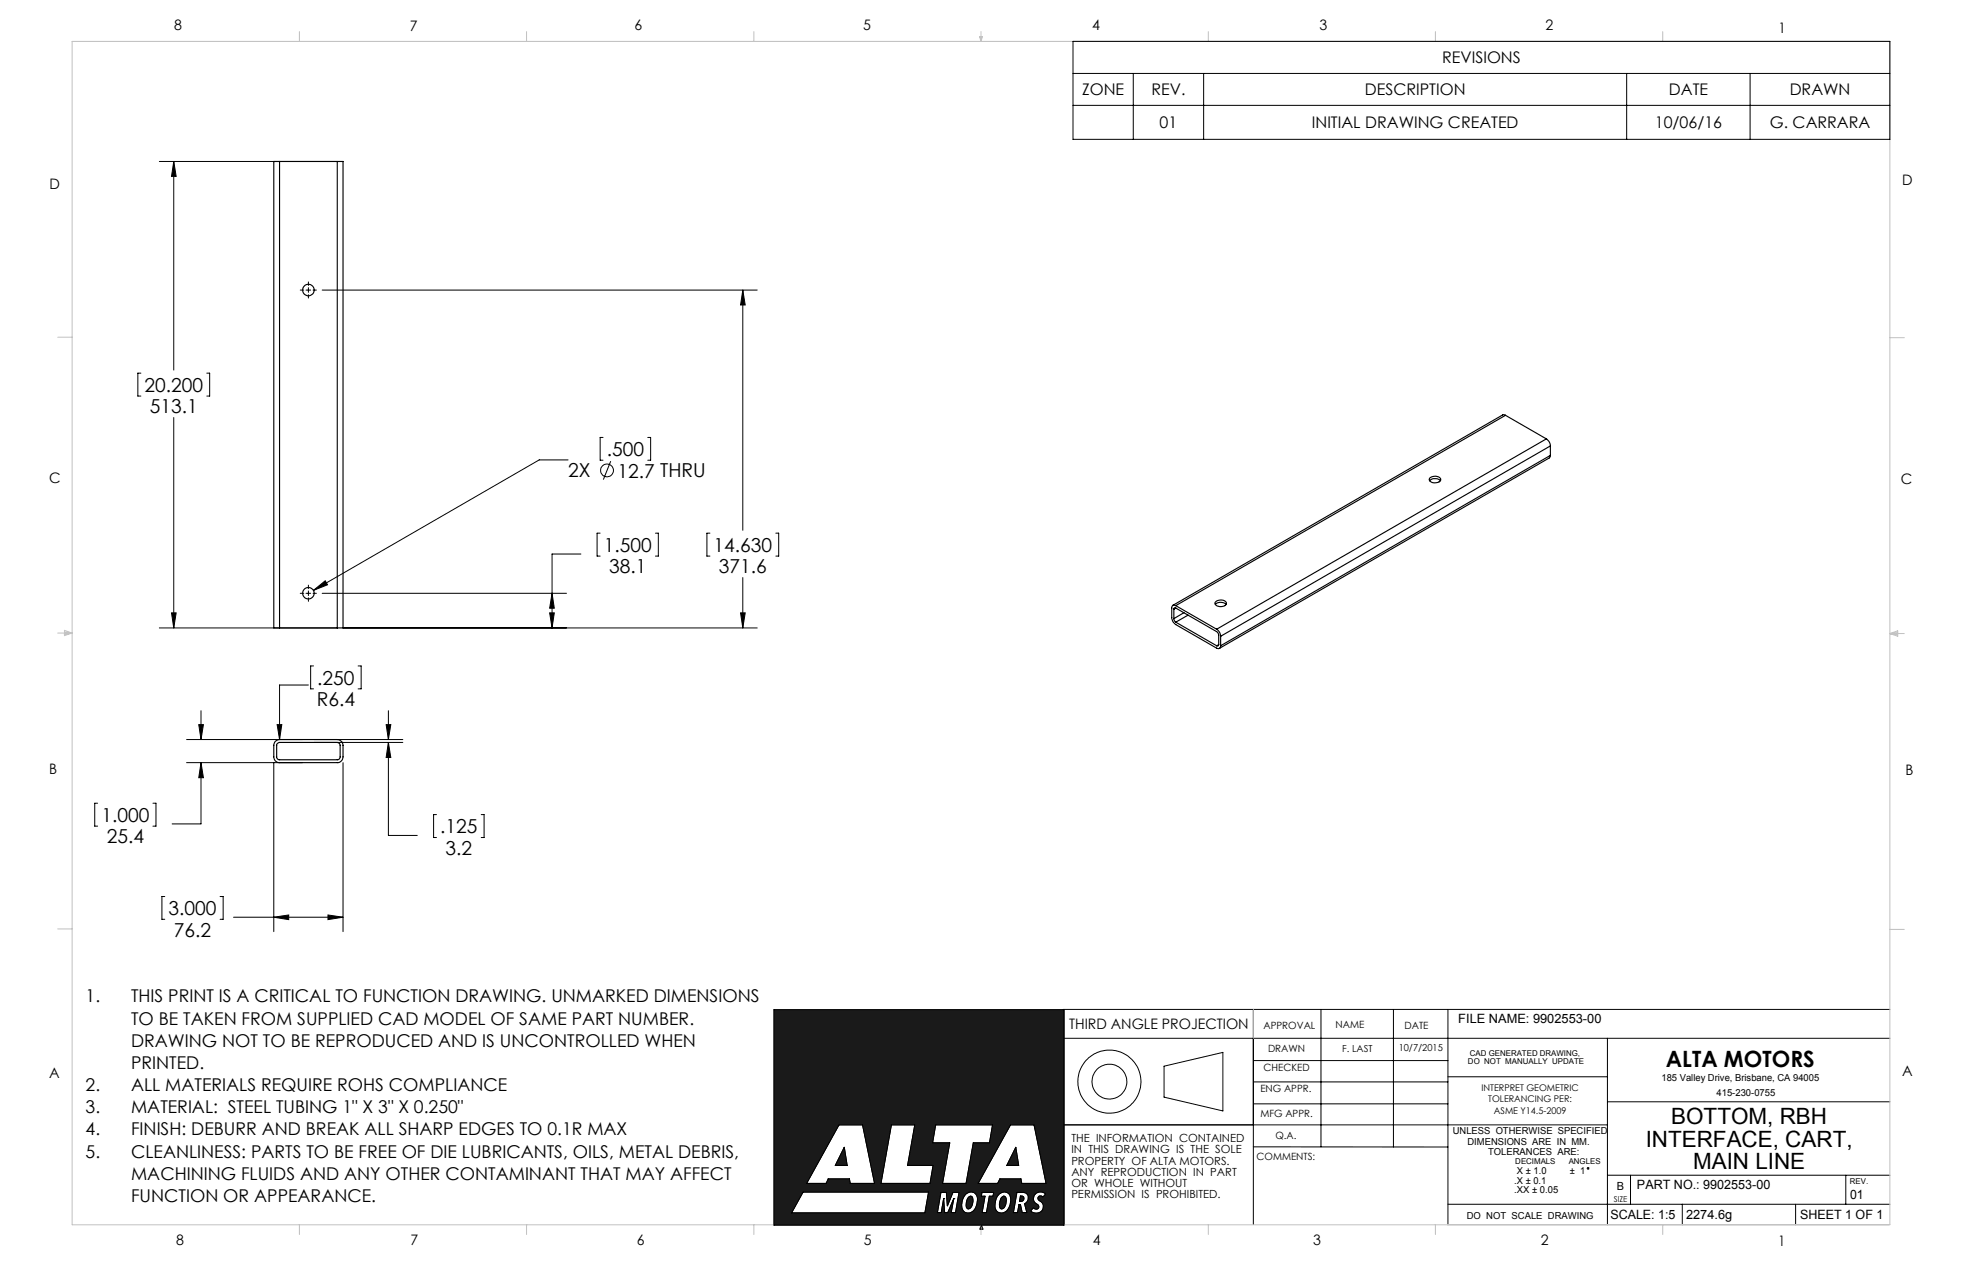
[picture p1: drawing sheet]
<svg xmlns="http://www.w3.org/2000/svg" width="432mm" height="279mm" viewBox="0 0 432 279" stroke-linecap="round" stroke-linejoin="round" font-family="sans-serif">
<g fill="none" stroke="#000" stroke-width=".22">
<path d="M170.4 222.1h63.7v47.4h-63.7zM234 228.4h181.9M256.2 234.6l12.9-3.1v12.9l-12.9-3zM275.8 238h42.9M275.8 233.3h42.9M275.8 222.1v47.3M290.7 222.1v30.2M306.7 222.1v30.2M318.7 222.1v47.4M318.7 236.9h35.1M353.8 228.4v41.1M415.9 222.1h-181.9v47.4"/>
<path d="M184.6 247.5h5.2l2.7 12.8h-5.4l-.2-.9h-4.6l-.5 .9h-4.3zM185.8 252.4l.6 4h-2.6zM196.2 247.5h5.1l-1.6 8.9h5.7l-.7 3.9h-10.8zM205.9 247.5h12.5l-.6 3.9h-3.6l-1.6 8.9h-5.2l1.6-8.9h-3.8zM222.4 247.5h5.2l2.6 12.8h-5.3l-.2-.9h-4.6l-.5 .9h-4.3zM223.6 252.4l.6 4h-2.6zM234 247.5h119.8M275.8 252.3h42.9M275.8 242.9h42.9M353.8 258.6h62.1M353.8 242.4h62.1M358.8 258.6v6.3"/>
<path d="M406.2 258.6v6.3M176.7 262.3h27.7l-.8 4.5h-29.4zM207.7 263.7h.1M207.7 263.7l-.5 3.1h-.9l.8-4.5h1.2l.2 3 1.2-3h1.4l-.8 4.5h-1l.6-3.1M207.7 263.7l.2 3.1h.7l1.3-3.1M209.9 263.7h.1M212.5 262.7a1.5 1.5 0 0 1 1.8-.3 1.5 1.5 0 0 1 .8 1.7 2.51 2.51 0 0 1-2.1 2.8 1.51 1.51 0 0 1-1.4-1.8 3.6 3.6 0 0 1 .9-2.4zM213.2 263.3l.4-.2a.84 .84 0 0 1 .5 1.2l-.2 1a.79 .79 0 0 1-1 .6 2.06 2.06 0 0 1 .3-2.6zM216.1 262.3h2.6l-.2 .9h-.8l-.6 3.6h-1l.7-3.6h-.8zM219.9 262.7a1.5 1.5 0 0 1 1.8-.3 1.5 1.5 0 0 1 .8 1.7 2.58 2.58 0 0 1-2.2 2.8 1.46 1.46 0 0 1-1.3-1.8 3.2 3.2 0 0 1 .9-2.4zM220.5 263.3l.4-.2a.84 .84 0 0 1 .5 1.2 1.26 1.26 0 0 1-1.2 1.6 2.06 2.06 0 0 1 .3-2.6zM223.8 262.3a2.71 2.71 0 0 1 2.2 .3 1.46 1.46 0 0 1-.5 2.2l.5 2h-1l-.4-1.8h-.3l-.4 1.8h-.9z"/>
<path d="M224.9 263.1h-.3l-.2 1.2a.64 .64 0 0 0 .9-.3 .64 .64 0 0 0-.4-.9M228 262.5a1.68 1.68 0 0 1 2.1 .2l-.5 .6-.5-.2h-.4l-.2 .3a1.81 1.81 0 0 0 .9 1.3 1.56 1.56 0 0 1-.5 2 1.56 1.56 0 0 1-2.1-.3l.6-.7a.63 .63 0 0 0 .8 .3 .63 .63 0 0 0 .3-.9 1.48 1.48 0 0 1-1.1-1.1 1.48 1.48 0 0 1 .6-1.5zM318.7 264.9h97.2M370.2 264.9v4.6M395.2 264.9v4.6"/>
<circle cx="244.1" cy="238" r="3.8"/>
<circle cx="244.2" cy="238" r="6.9"/>
</g>
<path d="M234.1 222.1v47.4" fill="none" stroke="#191924" stroke-width=".25"/>
<g fill="none" stroke="#c0c0c0" stroke-width=".22">
<path d="M15.9 9.1h400v260.4h-400zM65.9 6.9v2.2M115.9 6.9v2.2M165.9 6.9v2.2M215.6 8h.6l-.3 1.1zM215.7 8l.2 1.1M215.9 6.9v2.2M216 8l-.1 1.1M265.9 6.9v2.2M315.9 6.9v2.2M365.9 6.9v2.2M12.7 74.2h3.2"/>
<path d="M415.9 74.3h3.2M12.7 139.3h3.2M14.2 139.1l1.7 .2M14.2 138.7l1.7 .6-1.7 .5zM15.9 139.3l-1.7 .3M415.9 139.4h3.2M415.9 139.4l1.8-.6v1.2zM415.9 139.4l1.8 .3M417.7 139.2l-1.8 .2M12.7 204.4h3.2M415.9 204.5h3.2M275.8 222.1v6.3"/>
<path d="M65.9 269.5v2.1M115.9 269.5v2.1M165.9 269.5v2.1M215.9 269.5v2.1M215.9 269.5l.3 .8h-.6zM265.9 269.5v2.1M315.9 269.5v2.1M365.9 269.5v2.1"/>
</g>
<path d="M216 269.5l.3 .9h-.6z" fill="none" stroke="#00f" stroke-width=".25"/>
<path d="M224.6 263.1l-.2 1.2h.5l.5-.4v-.5l-.3-.2zM185.8 252.4l-2 4h2.6zM213.3 263.3l-.4 .5-.3 1.2 .1 .7 .3 .3h.3l.4-.4 .4-1.3-.1-1-.3-.2zM223.6 252.4l-2 4h2.6zM219.9 262.7l.8-.4h.8l.6 .3 .3 .9v1l-.3 1.2-.6 .8-.8 .4-1.1-.2-.4-.4-.2-.5 .1-1.8zM212.4 262.8l.7-.5 .8-.1 .7 .3 .5 .7v1.2l-.4 1.4-.6 .8-.7 .3-1.1-.2-.5-.5-.1-.5 .1-1.6zM222.4 247.5h5.2l2.6 12.9h-5.3l-.2-1h-4.6l-.5 1h-4.3zM227.8 262.8a1.63 1.63 0 0 1 2.3-.1l-.5 .6-.4-.2-.7 .2-.1 .5 .4 .4a1.49 1.49 0 0 1 .6 2.1 1.49 1.49 0 0 1-2.2 .4l-.4-.3 .7-.6a.64 .64 0 0 0 1.1 0 .64 .64 0 0 0-.6-1 1.3 1.3 0 0 1-.2-2zM223.8 262.3h1.4l.6 .2a1.38 1.38 0 0 1-.3 2.3l.5 2h-1l-.4-1.8h-.3l-.4 1.8h-.9zM216.1 262.3h2.6l-.2 .9h-.8l-.6 3.6h-1l.7-3.6h-.8zM207.1 262.3h1.2l.2 3 1.2-3h1.4l-.8 4.5h-1l.6-3.1-1.3 3.1h-.7l-.2-3.1-.5 3.1h-.9zM196.2 247.5h5.1l-1.6 8.9h5.7l-.7 4h-10.8zM176.7 262.3h27.7l-.8 4.5h-29.4zM184.6 247.5h5.2l2.7 12.9h-5.4l-.2-1h-4.6l-.5 1h-4.3zM205.9 247.5h12.5l-.6 3.9h-3.6l-1.6 9h-5.2l1.6-9h-3.8zM170.4 222.1v47.4h63.7v-47.4zM220.6 263.3l-.5 .7-.1 .8v.8l.3 .4 .5-.1 .3-.4 .4-1.4-.3-.9-.3-.1z" fill-rule="evenodd" fill="#191924"/>
<g fill="none" stroke="#000" stroke-width=".22">
<path d="M236.1 9.1h179.8v21.6h-179.8zM236.1 16.2h179.8M249.4 16.2v14.5M264.9 16.2v14.5M358 16.2v14.5M385.2 16.2v14.5M35.1 35.5h39.1M38.2 35.5v45.9M38.2 35.5l.6 3.3h-1.1zM236.1 23.2h179.8M66.1 63.8h.8M67.3 63.8h1.1"/>
<path d="M67.9 62v.8M67.9 63.3v1M67.9 64.8v.8M68.9 63.8h.7M70.9 63.8h95.8M163.5 63.8l.5 3.3h-1zM163.5 63.8v52.9M31 82.1h-.7v5h.7M38.2 91.9v46.2M45.5 82.1h.6v5h-.6M132.7 96.2h-.6v5h.6M142.6 96.2h.6v5h-.6"/>
<path d="M125 101.2h-6.3l-49.7 28.7M132.1 117.3h-.7v5h.7M134.4 101.5l-1.6 4M144.3 117.3h.6v5h-.6M156.2 117.3h-.6v5h.6M170.7 117.3h.7v5h-.7M35.1 138.1h39.1M37.7 134.8h1.1l-.6 3.3zM66.1 130.5h.8M67.3 130.5h1.1M67.9 128.7v.8M67.9 130v1"/>
<path d="M67.9 131.5v.8M68.9 130.5h.7M69 129.9l2.6-2.1 .5 .9zM70.9 130.5h53.8M75.5 138.1h91.2M121 134.8h1l-.5 3.3zM121.5 130.5l.5 3.3h-1zM127.8 121.9h-6.3v16.2M163 134.8h1l-.5 3.3zM163.5 127.1v11M43.7 159.4h1.1l-.6 3.3zM44.2 156.4v6.3"/>
<path d="M61 159.4h1l-.5 3.3zM67.9 150.7h-6.4v12M69 146.5h-.6v5.1h.6M78.8 146.5h.7v5.1h-.7M85 159.4h1l-.5 3.3zM85.5 156.4v6.3M21.5 176.7h-.7v5.1h.7M33.7 176.7h.6v5.1h-.6M41.1 162.7h25.5M41.1 167.8h25.5M44.2 167.8l.6 3.3h-1.1zM44.2 167.8v13.5h-6.3"/>
<path d="M60.3 167.8v37.2M69.1 162.7h19.6M69.1 163.3h19.6M75.5 167.8v37.2M85.5 163.3l.5 3.4h-1zM85.5 163.3v20.5h6.3M96.1 179.2h-.7v5.1h.7M105.9 179.2h.6v5.1h-.6M36.3 197.2h-.7v5h.7M48.4 197.2h.7v5h-.7M51.4 201.8h24.1M60.3 201.8l3.2-.5v1z"/>
<path d="M72.2 201.3l3.3 .5-3.3 .5zM170.4 222.1h63.7v47.4h-63.7zM184.6 247.5h5.2l2.7 12.9h-5.4l-.2-1h-4.6l-.5 1h-4.3zM185.8 252.4l.6 4h-2.6zM196.2 247.5h5.1l-1.6 8.9h5.7l-.7 4h-10.8zM205.9 247.5h12.5l-.6 3.9h-3.6l-1.6 9h-5.2l1.6-9h-3.8zM222.4 247.5h5.2l2.6 12.9h-5.3l-.2-1h-4.6l-.5 1h-4.3zM223.6 252.4l.6 4h-2.6zM176.7 262.3h27.7l-.8 4.5h-29.4zM207.7 263.7h.1M207.7 263.7l-.5 3.1h-.9l.8-4.5h1.2l.2 3 1.2-3h1.4l-.8 4.5h-1l.6-3.1M207.7 263.7l.2 3.1h.7l1.3-3.1"/>
<path d="M209.9 263.7h.1M212.5 262.7a1.5 1.5 0 0 1 1.8-.3 1.5 1.5 0 0 1 .8 1.7 2.51 2.51 0 0 1-2.1 2.8 1.51 1.51 0 0 1-1.4-1.8 3.6 3.6 0 0 1 .9-2.4zM213.2 263.3l.4-.2a.84 .84 0 0 1 .5 1.2l-.2 1a.79 .79 0 0 1-1 .6 2.06 2.06 0 0 1 .3-2.6zM216.1 262.3h2.6l-.2 .9h-.8l-.6 3.6h-1l.7-3.6h-.8zM219.9 262.7a1.5 1.5 0 0 1 1.8-.3 1.5 1.5 0 0 1 .8 1.7 2.58 2.58 0 0 1-2.2 2.8 1.46 1.46 0 0 1-1.3-1.8 3.2 3.2 0 0 1 .9-2.4zM220.5 263.3l.4-.2a.84 .84 0 0 1 .5 1.2 1.26 1.26 0 0 1-1.2 1.6 2.06 2.06 0 0 1 .3-2.6zM223.8 262.3h1.3a1.3 1.3 0 0 1 1.2 1.1 1.3 1.3 0 0 1-.8 1.4l.5 2h-1l-.4-1.8h-.3l-.4 1.8h-.9zM224.6 263.1a.65 .65 0 0 1 .8 .8 .65 .65 0 0 1-1 .4zM227.7 262.9a1.65 1.65 0 0 1 2.4-.2l-.5 .6a.62 .62 0 0 0-1.1 .1 .62 .62 0 0 0 .5 .9 1.48 1.48 0 0 1 .4 2 1.48 1.48 0 0 1-2 .5l-.6-.4 .6-.7a.65 .65 0 0 0 1.1 .1 .65 .65 0 0 0-.5-1 1.41 1.41 0 0 1-.3-1.9z"/>
<circle cx="133.6" cy="103.5" r="1.42"/>
<circle cx="349.5" cy="257" r=".19"/>
</g>
<path d="M38.2 35.5l.6 3.3h-1.1zM37.7 134.8h1.1l-.6 3.3zM121.5 130.5l.5 3.3h-1zM121 134.8h1l-.5 3.3zM163.5 63.8l.5 3.3h-1zM163 134.8h1l-.5 3.3zM69 129.9l3.1-1.2-.5-.9zM43.7 159.4h1.1l-.6 3.3zM44.2 167.8l.6 3.3h-1.1zM61 159.4l.5 3.3 .5-3.3zM72.2 201.3l3.3 .5-3.3 .5zM60.3 201.8l3.2-.5v1zM85 159.4h1l-.5 3.3zM85.5 163.3l.5 3.4h-1z" fill="#000"/>
<g fill="none" stroke="#000" stroke-width=".25">
<path d="M61.5 35.5h-1.2v102.6h1.2M61.5 35.5v102.6M61.5 35.5h12.7M74.2 35.5h1.3v102.6h-1.3M74.2 35.5v102.6M331.3 91.4l-.6-.1-72.6 41.9M331.3 91.4l-72.5 41.8M331.3 91.4l9 5.2M340.3 96.6a1.91 1.91 0 0 1 .9 1.5M340.3 96.6l-72.5 41.8M341.2 98.1l-72.6 41.9M341.2 98.1v2.1"/>
<path d="M314.6 105.8a1.75 1.75 0 0 1 2.4 0M314.7 105.1a1.68 1.68 0 0 1 2.4 .3 1.11 1.11 0 0 1-1.5 .8l-1-.4-.1-.4zM341.2 100.2l-.2 .6-72.6 41.8M341.2 100.2l-72.6 41.9M61.5 138.1h12.7M258.3 136.1l.5 .8M258.3 134v2.1M258.8 133.8l9 5.2 .4 .7v2.1M258.8 133.8a.25 .25 0 0 0-.3-.1 .25 .25 0 0 0-.2 .3M258.8 133.2a.54 .54 0 0 0-.7 0 .54 .54 0 0 0-.2 .6v2.1a1.91 1.91 0 0 0 .9 1.5l9 5.2a.55 .55 0 0 0 .6 0 .55 .55 0 0 0 .2-.5M258.8 136.9l9 5.2M258.8 133.2l9 5.2"/>
<path d="M258.8 133.8l-.5 .2M260.6 134.8l-2.3 1.3M261.5 135.3l-2.7 1.6M267.4 132.5a1.5 1.5 0 0 1 2.5 .3 1.48 1.48 0 0 1-2.5-.1zM267.5 133a1.66 1.66 0 0 1 2.3 0M267.8 138.4a1.91 1.91 0 0 1 .8 1.6M268.6 140v2.1M268.2 141.8a.28 .28 0 0 1-.1 .3 .28 .28 0 0 1-.3 0M268.2 141.8l-.4 .3M60.6 163.1l.9-.4h12.7a1.33 1.33 0 0 1 1.3 1.3v2.5a1.26 1.26 0 0 1-1.3 1.3h-12.7a1.21 1.21 0 0 1-1.2-1.3v-2.5zM61 163.6l.5-.3h12.7a.66 .66 0 0 1 .7 .7v2.5a.6 .6 0 0 1-.7 .6h-12.7a.6 .6 0 0 1-.6-.6z"/>
<circle cx="67.9" cy="63.8" r="1.27"/>
<circle cx="67.9" cy="130.5" r="1.27"/>
</g>
<g font-size="4.9">
<text x="366.6" y="234.7">ALTA MOTORS</text>
<text x="367.8" y="247.3">BOTTOM, RBH</text>
<text x="362.2" y="252.2">INTERFACE, CART,</text>
<text x="372.6" y="257.2">MAIN LINE</text>
</g>
<g font-size="4.2">
<text x="31.8" y="86.2">20.200</text>
<text x="33" y="90.9">513.1</text>
<text x="133.5" y="100.3">.500</text>
<text x="125.1" y="105">2X</text>
<text x="135.9" y="105.1">12.7 THRU</text>
<text x="132.9" y="121.4">1.500</text>
<text x="157.1" y="121.4">14.630</text>
<text x="134.1" y="126.1">38.1</text>
<text x="158.2" y="126.1">371.6</text>
<text x="69.7" y="155.4">R6.4</text>
<text x="69.8" y="150.6">.250</text>
<text x="22.3" y="180.8">1.000</text>
<text x="23.5" y="185.6">25.4</text>
<text x="96.9" y="183.3">.125</text>
<text x="98.1" y="188.1">3.2</text>
<text x="37.1" y="201.3">3.000</text>
<text x="38.3" y="206.1">76.2</text>
</g>
<g font-size="3.9">
<text x="18.9" y="220.5">1.</text>
<text x="28.9" y="220.5">THIS PRINT IS A CRITICAL TO FUNCTION DRAWING. UNMARKED DIMENSIONS</text>
<text x="28.9" y="225.4">TO BE TAKEN FROM SUPPLIED CAD MODEL OF SAME PART NUMBER.</text>
<text x="28.9" y="230.3">DRAWING NOT TO BE REPRODUCED AND IS UNCONTROLLED WHEN</text>
<text x="28.9" y="235.2">PRINTED.</text>
<text x="18.9" y="240">2.</text>
<text x="18.9" y="244.9">3.</text>
<text x="28.9" y="240">ALL MATERIALS REQUIRE ROHS COMPLIANCE</text>
<text x="28.9" y="244.9">MATERIAL: STEEL TUBING 1&quot; X 3&quot; X 0.250&quot;</text>
<text x="18.9" y="249.8">4.</text>
<text x="28.9" y="249.8">FINISH: DEBURR AND BREAK ALL SHARP EDGES TO 0.1R MAX</text>
<text x="18.9" y="254.7">5.</text>
<text x="28.9" y="254.7">CLEANLINESS: PARTS TO BE FREE OF DIE LUBRICANTS, OILS, METAL DEBRIS,</text>
<text x="28.9" y="259.6">MACHINING FLUIDS AND ANY OTHER CONTAMINANT THAT MAY AFFECT</text>
<text x="28.9" y="264.5">FUNCTION OR APPEARANCE.</text>
</g>
<g font-size="3.5">
<text x="317.4" y="13.9">REVISIONS</text>
<text x="238.2" y="21">ZONE</text>
<text x="253.4" y="21">REV.</text>
<text x="300.4" y="21">DESCRIPTION</text>
<text x="367.3" y="21">DATE</text>
<text x="393.9" y="21">DRAWN</text>
<text x="255.2" y="28.2">01</text>
<text x="288.7" y="28.2">INITIAL DRAWING CREATED</text>
<text x="364.2" y="28.2">10/06/16</text>
<text x="389.5" y="28.2">G. CARRARA</text>
</g>
<g font-size="3.2">
<text x="38.3" y="6.7">8</text>
<text x="90.2" y="6.7">7</text>
<text x="139.7" y="6.5">6</text>
<text x="190" y="6.5">5</text>
<text x="240.4" y="6.5">4</text>
<text x="290.4" y="6.7">3</text>
<text x="340.2" y="6.6">2</text>
<text x="391.4" y="7.2">1</text>
<text x="10.9" y="41.6">D</text>
<text x="418.7" y="40.7">D</text>
<text x="10.8" y="106.3">C</text>
<text x="418.4" y="106.4">C</text>
<text x="10.8" y="170.2">B</text>
<text x="419.4" y="170.6">B</text>
<text x="235.3" y="226.5">THIRD ANGLE PROJECTION</text>
<text x="10.8" y="237.2">A</text>
<text x="418.6" y="236.8">A</text>
<text x="38.8" y="273.8">8</text>
<text x="90.4" y="273.8">7</text>
<text x="140.2" y="273.8">6</text>
<text x="190.1" y="273.9">5</text>
<text x="240.5" y="273.8">4</text>
<text x="289" y="273.9">3</text>
<text x="339.1" y="273.8">2</text>
<text x="391.4" y="274.1">1</text>
</g>
<g font-size="2.8">
<text x="320.9" y="225">FILE NAME: 9902553-00</text>
<text x="360.3" y="261.7">PART NO.: 9902553-00</text>
<text x="407.2" y="263.8">01</text>
<text x="354.4" y="268.2">SCALE: 1:5</text>
<text x="371.1" y="268.2">2274.6g</text>
<text x="396.2" y="268.2">SHEET 1 OF 1</text>
</g>
<g font-size="2.5">
<text x="235.8" y="251.3">THE INFORMATION CONTAINED</text>
<text x="235.8" y="253.8">IN THIS DRAWING IS THE SOLE</text>
<text x="235.8" y="256.2">PROPERTY OF ALTA MOTORS.</text>
<text x="235.8" y="258.7">ANY REPRODUCTION IN PART</text>
<text x="235.8" y="261.2">OR WHOLE WITHOUT</text>
<text x="235.8" y="263.6">PERMISSION IS PROHIBITED.</text>
<text x="355.8" y="261.8">B</text>
</g>
<g font-size="2.2">
<text x="278.1" y="226.4">APPROVAL</text>
<text x="294" y="226.3">NAME</text>
<text x="309.1" y="226.4">DATE</text>
<text x="279.1" y="231.4">DRAWN</text>
<text x="278.1" y="235.5">CHECKED</text>
<text x="277.4" y="245.8">MFG APPR.</text>
<text x="277.4" y="240.3">ENG APPR.</text>
<text x="280.7" y="250.5">Q.A.</text>
<text x="276.6" y="255.1">COMMENTS:</text>
</g>
<g font-size="2.1">
<text x="295.4" y="231.4">F. LAST</text>
<text x="307.8" y="231.3">10/7/2015</text>
<text x="365.7" y="237.8">185 Valley Drive, Brisbane, CA 94005</text>
<text x="377.8" y="241.2">415-230-0755</text>
<text x="319.7" y="249.6">UNLESS OTHERWISE SPECIFIED</text>
<text x="323" y="251.9">DIMENSIONS ARE IN MM.</text>
<text x="327.5" y="254">TOLERANCES ARE:</text>
<text x="333.3" y="260.4">.X ± 0.1</text>
<text x="333.3" y="262.5">.XX ± 0.05</text>
<text x="333.8" y="258.3">X ± 1.0</text>
<text x="345.5" y="258.3">± 1</text>
<text x="322.8" y="268.2">DO NOT SCALE DRAWING</text>
</g>
<g font-size="2">
<text x="326.1" y="240">INTERPRET GEOMETRIC</text>
<text x="327.5" y="242.5">TOLERANCING PER:</text>
<text x="328.8" y="245">ASME Y14.5-2009</text>
</g>
<g font-size="1.8">
<text x="323.5" y="232.2">CAD GENERATED DRAWING,</text>
<text x="323.1" y="234">DO NOT MANUALLY UPDATE</text>
<text x="333.5" y="256">DECIMALS</text>
<text x="345.2" y="256">ANGLES</text>
<text x="407.1" y="260.6">REV.</text>
<text x="355.2" y="264.3">SIZE</text>
</g>
</svg>
